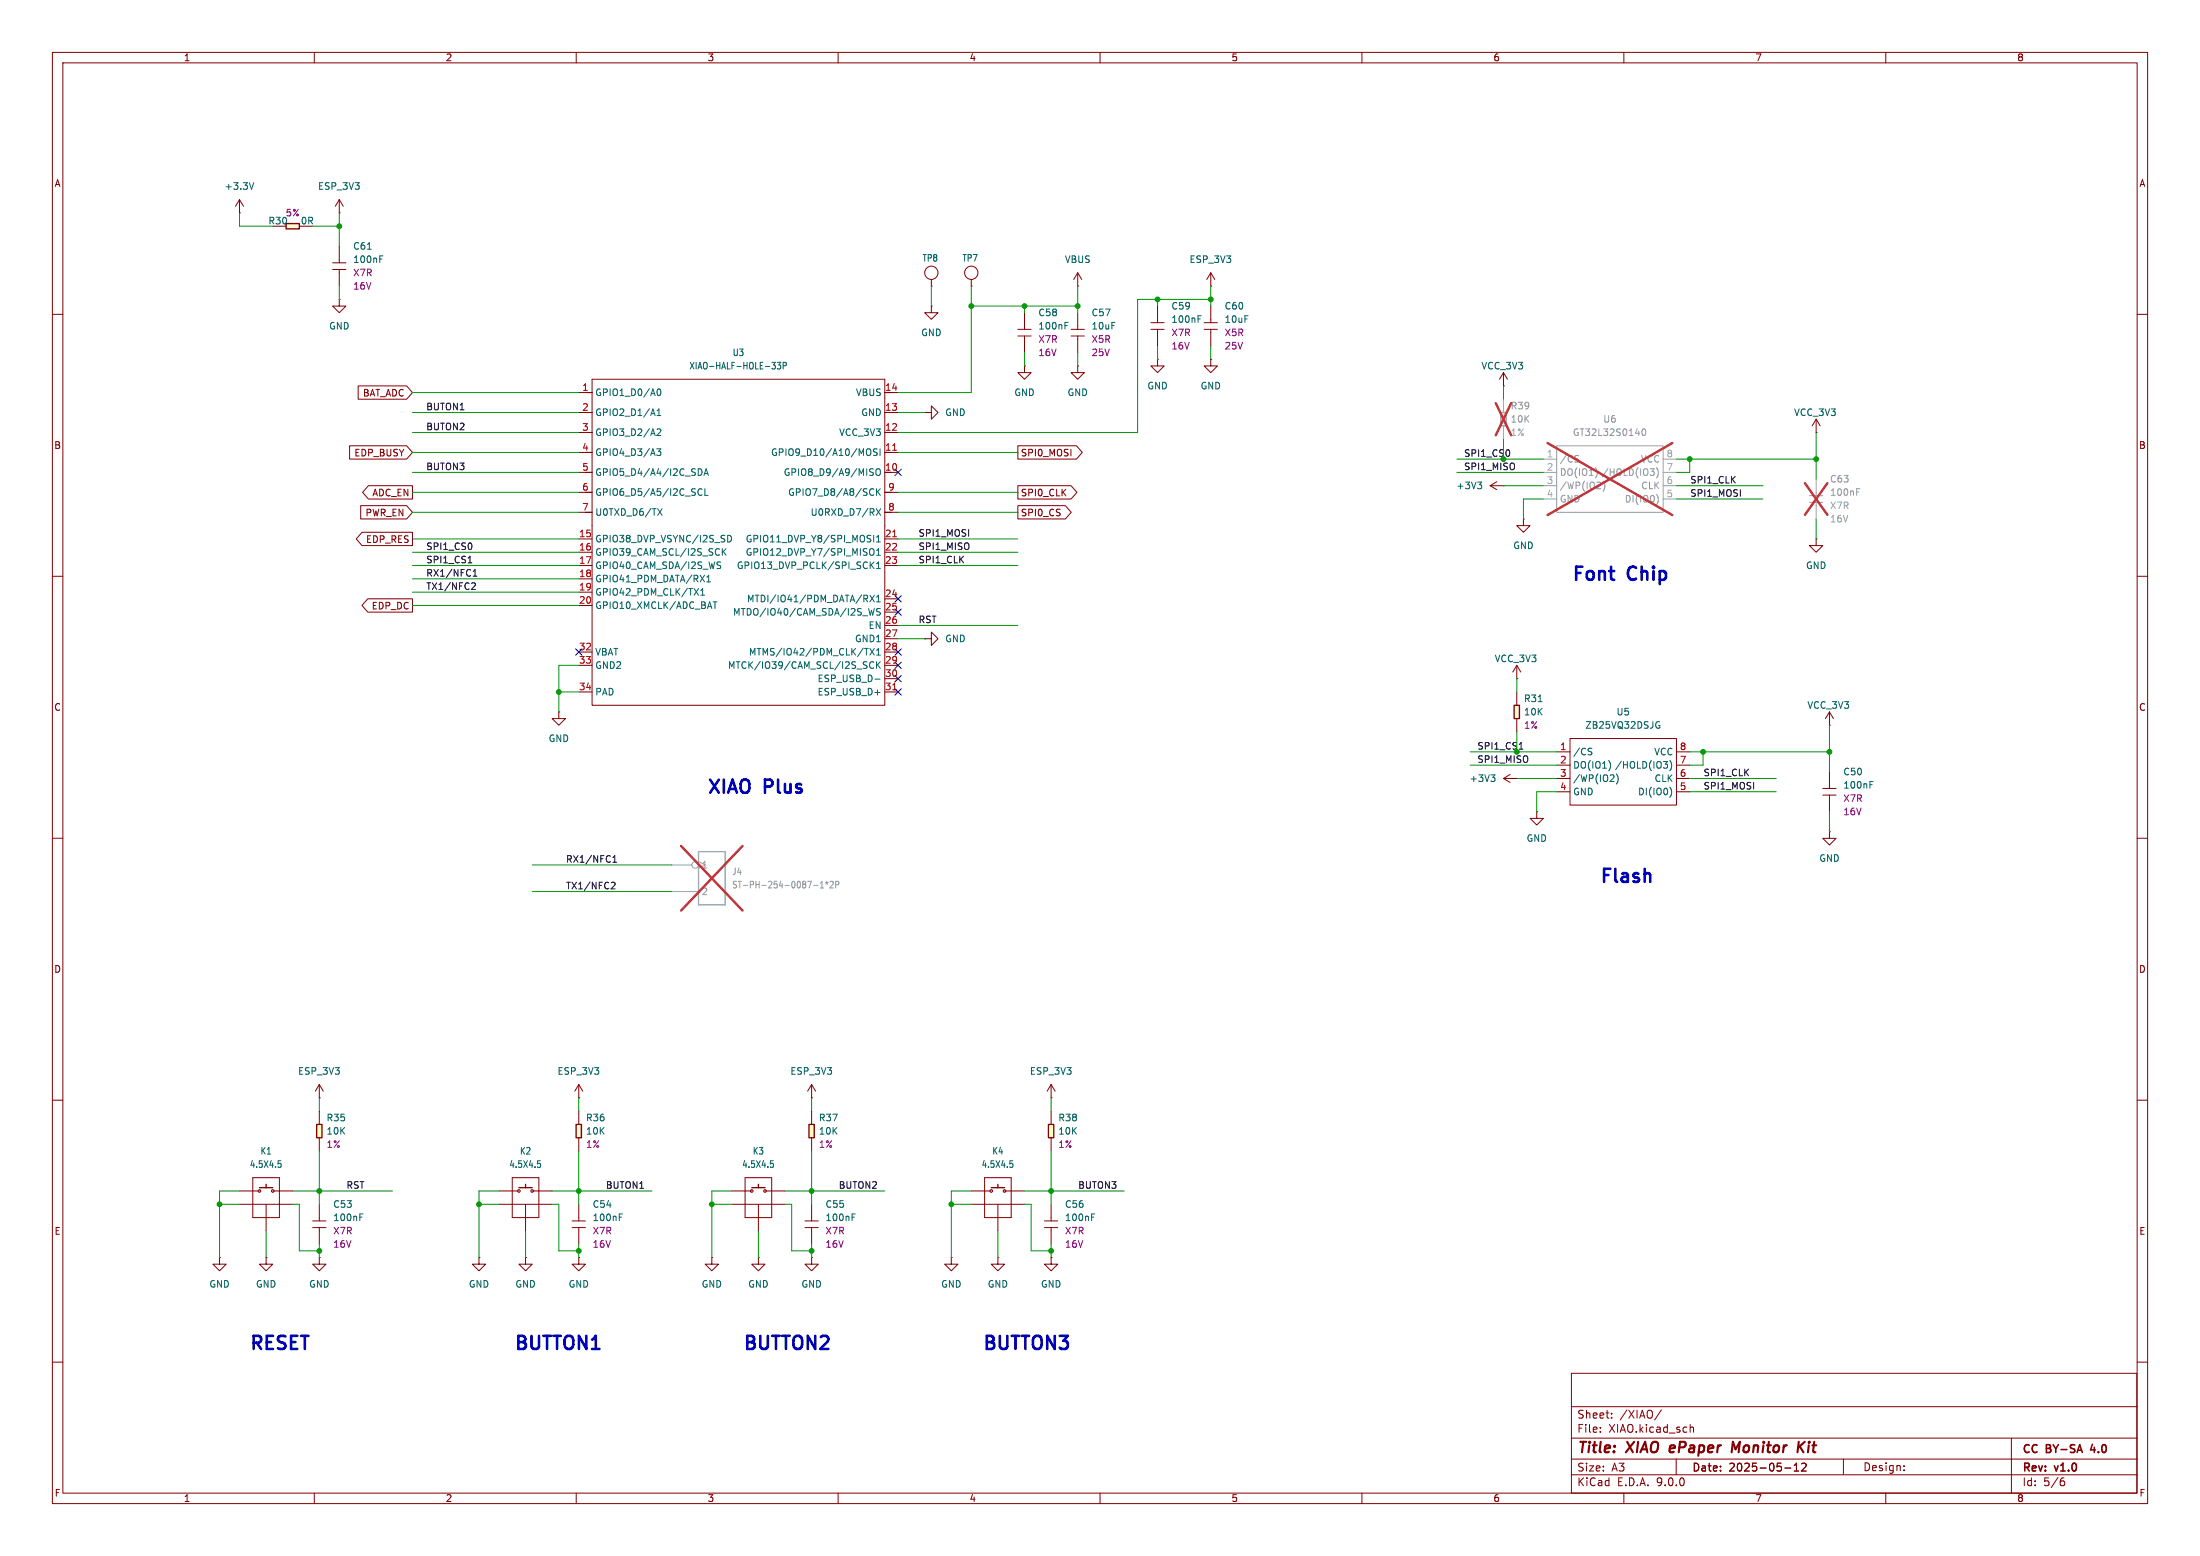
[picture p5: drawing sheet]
<svg xmlns="http://www.w3.org/2000/svg" width="420mm" height="297mm" viewBox="0 0 420 297" stroke-linecap="round" stroke-linejoin="round" font-family="sans-serif">
<g fill="none" stroke="#840000" stroke-width=".19">
<path d="M10 10h400v277h-400zM12 12h396v273h-396zM60 10v2M110 10v2M160 10v2M210 10v2M260 10v2M310 10v2M360 10v2M10 60h2M408 60h2M10 110h2"/>
<path d="M408 110h2M10 160h2M408 160h2M10 210h2M408 210h2M10 260h2M300 262.1h107.9v22.9h-107.9zM300 278.5h108M300 274.5h108M300 268.5h108M305.5 273.2v.2M305.5 272.5v.1"/>
<path d="M307.7 270.5v.2M307.7 269.8v.1M317.2 269.1l-1.3 1.9M320 278.5v3M322.7 271.9v1.5M322.7 272.5l.2-.1 .3 .1 .1 .9M342.5 279.7l.4-.4v1.5M343.9 279.4l.6-.1 .2 .1 .1 .3-.9 1.1h.9M351.9 278.5v2.9M363.5 279.8v.1M384 274.5v4M384 278.5v6.5"/>
<path d="M408 260h2M60 285v2M110 285v2M160 285v2M210 285v2M260 285v2M300 281.5h108M310 285v2M340.7 280.2h1.2M342.5 280.8h.9M360 285v2M363.5 280.6v.1"/>
<path d="M393.6 282.7h.4l.2 .2-.1 .5-.5 .2M394 282.1l-.4 .1"/>
</g>
<path d="M318.9 276l-.2 .9 .3 .3M319.7 276.3l-.9 .2M332.2 275.2l-.9 1.4-.5-1.4-.2 2M343.6 276.1l.7 1.1M344.5 275.2l-1.2 1.1" fill="none" stroke="#840000" stroke-width=".4"/>
<path d="M399.5 275.7l-.4 1.1h.9" fill="none" stroke="#840000" stroke-width=".3"/>
<path d="M54.6 42.7h2.5v1h-2.5z" fill="#ffffc2"/>
<path d="M54.6 42.7h2.5v1h-2.5zM189.2 226.7h2.6M190.5 226.1v.6" fill="none" stroke="#840000" stroke-width=".25"/>
<g fill="none" stroke="#840000" stroke-width=".19">
<path d="M185.4 227.3h3.8M185.4 229.9h10.2M188 224.8h5v7.6h-5zM190.5 229.9v5M191.8 227.3h3.8"/>
<circle cx="189.2" cy="227.3" r=".25"/>
<circle cx="191.8" cy="227.3" r=".25"/>
</g>
<path d="M192.8 221.6h.5M192.9 222h.3l.2 .3-.1 .5h-.4" fill="none" stroke="#006464" stroke-width=".19"/>
<path d="M154.4 214.6h1v2.6h-1z" fill="#ffffc2"/>
<path d="M154.4 214.6h1v2.6h-1z" fill="none" stroke="#840000" stroke-width=".25"/>
<path d="M154.9 209.6h.1M154.9 207v2.6M154.9 212.1v2.5M154.9 217.2v2.5M154.9 207l-.7 1.3M154.9 207l.8 1.3M41.9 240v1.3h1.3l-1.3 1.3-1.3-1.3h1.3M41.9 240h.1M50.8 240v1.3h1.3l-1.3 1.3-1.3-1.3h1.3M50.8 240h.1M61 240v1.3h1.2l-1.2 1.3-1.3-1.3h1.3M61 240h.1" fill="none" stroke="#840000" stroke-width=".19"/>
<path d="M289.1 134.6h1v2.6h-1z" fill="#ffffc2"/>
<path d="M289.1 134.6h1v2.6h-1zM49.5 226.7h2.6M50.8 226.1v.6" fill="none" stroke="#840000" stroke-width=".25"/>
<g fill="none" stroke="#840000" stroke-width=".19">
<path d="M64.8 57.2v1.2h1.2l-1.2 1.3-1.3-1.3h1.3M64.8 57.2h.1M205.7 54.6h.1M205.7 52.1l-.7 1.2M205.7 52.1l.8 1.2M205.7 52.1v2.5M221 58.4v3.2M231.1 54.6h.1M231.1 52.1l-.7 1.2M231.1 52.1l.8 1.2M231.1 52.1v2.5M231.1 58.4v3.2"/>
<path d="M219.7 61.6h2.5M219.7 62.9h2.5M221 68.6v1.3h1.2l-1.2 1.2-1.3-1.2h1.3M221 68.6h.1M221 62.9v3.1M229.9 61.6h2.5M229.9 62.9h2.5M231.1 68.6v1.3h1.3l-1.3 1.2-1.2-1.2h1.2M231.1 68.6h.1M231.1 62.9v3.1M176.5 121.9h1.3v-1.2l1.3 1.2-1.3 1.3v-1.3M176.5 121.9h.1"/>
<path d="M289.6 129.5h.1M289.6 127v2.5M289.6 132.1v2.5M289.6 137.2v2.5M289.6 127l-.8 1.3M289.6 127l.7 1.3M287 148.6l1.3 .8M287 148.6h2.6M288.3 147.8l-1.3 .8M289.6 148.6h.1M61 209.6h.1M61 207v2.6"/>
<path d="M61 207l-.8 1.3M61 207l.7 1.3M45.7 227.3h3.8M45.7 229.9h10.2M48.3 224.8h5v7.6h-5zM50.8 229.9v5M52.1 227.3h3.8M59.7 233h2.5M59.7 234.3h2.5M61 229.9v3.1M61 234.3v3.2M135.9 240v1.3h1.3l-1.3 1.3-1.3-1.3h1.3"/>
<path d="M135.9 240h.1"/>
<circle cx="49.5" cy="227.3" r=".25"/>
<circle cx="52.1" cy="227.3" r=".25"/>
</g>
<path d="M228.7 60.9h.4M228.7 60.3h.6M293.7 133.9h.7M284.6 147.9h.8l-.4 .5M285.2 148.4l.2 .2v.3l-.2 .3M53.1 221.6h.5M53.2 222h.3l.2 .3-.1 .5h-.4M68.7 232.3h.4M68.7 231.7h.6" fill="none" stroke="#006464" stroke-width=".19"/>
<path d="M60.5 214.6h1v2.6h-1z" fill="#ffffc2"/>
<path d="M60.5 214.6h1v2.6h-1z" fill="none" stroke="#840000" stroke-width=".25"/>
<g fill="none" stroke="#840000" stroke-width=".19">
<path d="M195.6 59.7v3.2M176.5 78.7h1.3v-1.2l1.3 1.2-1.3 1.3v-1.3M176.5 78.7h.1M194.3 62.9h2.5M194.3 64.1h2.5M195.6 64.1v3.2M205.7 69.9v1.2h1.3l-1.3 1.3-1.2-1.3h1.2M205.7 69.9h.1M346.7 82.6h.1M346.7 80l-.8 1.3M346.7 80l.8 1.3M346.7 80v2.6"/>
<path d="M346.7 102.9v1.2h1.3l-1.3 1.3-1.3-1.3h1.3M346.7 102.9h.1M61 212.1v2.5M61 217.2v2.5M91.4 240v1.3h1.3l-1.3 1.3-1.2-1.3h1.2M91.4 240h.1M100.3 240v1.3h1.3l-1.3 1.3-1.2-1.3h1.2M100.3 240h.1M110.5 240v1.3h1.3l-1.3 1.3-1.3-1.3h1.3M110.5 240h.1M190.5 240v1.3h1.3l-1.3 1.3-1.3-1.3h1.3M190.5 240h.1"/>
</g>
<path d="M203.3 62.1h.4M203.3 61.5h.6" fill="none" stroke="#006464" stroke-width=".19"/>
<path d="M345.4 94.6h2.6M345.4 95.9h2.6M346.7 91.4v3.2M346.7 95.9v3.2" fill="none" stroke="#a1a1a1" stroke-width=".19"/>
<path d="M354.4 93.9h.5M354.4 93.3h.6" fill="none" stroke="#989898" stroke-width=".19"/>
<path d="M344.6 92.2l4.3 6.1M348.9 92.2l-4.3 6.1" fill="none" stroke="#e12e31" stroke-width=".46"/>
<path d="M286.5 78.7h1v2.6h-1z" fill="#f0f0f0"/>
<path d="M286.5 78.7h1v2.6h-1z" fill="none" stroke="#a1a1a1" stroke-width=".25"/>
<path d="M287 76.2v2.5M287 81.3v2.5" fill="none" stroke="#a1a1a1" stroke-width=".19"/>
<path d="M285.5 76.9l3 6.2M288.5 76.9l-3 6.2" fill="none" stroke="#e12e31" stroke-width=".46"/>
<g fill="none" stroke="#840000" stroke-width=".19">
<path d="M195.6 69.9v1.2h1.2l-1.2 1.3-1.3-1.3h1.3M195.6 69.9h.1M95.2 227.3h3.9M95.2 229.9h10.2M97.8 224.8h5.1v7.6h-5.1zM100.3 229.9v5M101.6 227.3h3.8M109.2 233h2.6M109.2 234.3h2.6M110.5 229.9v3.1M110.5 234.3v3.2M139.7 227.3h3.8"/>
<path d="M139.7 229.9h10.2M142.2 224.8h5.1v7.6h-5.1zM144.8 229.9v5M146 227.3h3.9M153.7 233h2.5M153.7 234.3h2.5M154.9 229.9v3.1M154.9 234.3v3.2M144.8 240v1.3h1.2l-1.2 1.3-1.3-1.3h1.3M144.8 240h.1M154.9 240v1.3h1.3l-1.3 1.3-1.2-1.3h1.2M154.9 240h.1"/>
<circle cx="99.1" cy="227.3" r=".25"/>
<circle cx="101.6" cy="227.3" r=".25"/>
<circle cx="143.5" cy="227.3" r=".25"/>
<circle cx="146" cy="227.3" r=".25"/>
</g>
<path d="M99.1 226.7h2.5M100.3 226.1v.6M143.5 226.7h2.5M144.8 226.1v.6" fill="none" stroke="#840000" stroke-width=".25"/>
<path d="M102.6 221.6h.6M102.7 222h.3l.2 .3-.1 .5h-.4M118.2 232.3h.4M118.2 231.7h.6M147.1 221.6h.5M147.2 222h.3l.2 .3-.1 .5h-.4M162.7 232.3h.4M162.7 231.7h.6" fill="none" stroke="#006464" stroke-width=".19"/>
<path d="M110 214.6h1v2.6h-1z" fill="#ffffc2"/>
<path d="M110 214.6h1v2.6h-1z" fill="none" stroke="#840000" stroke-width=".25"/>
<g fill="none" stroke="#840000" stroke-width=".19">
<path d="M45.7 38.1l-.7 1.3M45.7 38.1l.8 1.3M45.7 38.1v2.5M64.8 38.1v2.5M64.8 38.1l-.8 1.3M64.8 38.1l.7 1.3M45.7 40.6h.1M63.5 50.2h2.5M63.5 51.4h2.5M64.8 40.6h.1M64.8 47v3.2M64.8 51.4v3.2"/>
<path d="M177.8 54.6h.1M177.8 58.4v1.3h1.3l-1.3 1.3-1.3-1.3h1.3M177.8 58.4h.1M177.8 53.3v1.3M185.4 54.6h.1M185.4 53.3v1.3M205.7 59.7v3.2M110.5 74.9h2.5M110.5 78.7h2.5M113 72.4h55.9v62.2h-55.9zM168.9 74.9h2.5M168.9 78.7h2.5"/>
<path d="M204.5 64.1h2.5M204.5 62.9h2.5M205.7 64.1v3.2M287 73.7h.1M287 71.1l-.7 1.3M287 71.1l.8 1.3M287 71.1v2.6M110.5 82.6h2.5M110.5 86.4h2.5M110.5 90.2h2.5M110.5 94h2.5M110.5 97.8h2.5"/>
<path d="M168.9 82.6h2.5M168.9 86.4h2.5M168.9 90.2h2.5M168.9 94h2.5M168.9 97.8h2.5M284.5 92.7l1.2 .8M284.5 92.7h2.5M285.7 91.9l-1.2 .8M287 92.7h.1M290.8 99.1v1.2h1.3l-1.3 1.3-1.2-1.3h1.2M290.8 99.1h.1M110.5 102.9h2.5"/>
<path d="M110.5 105.4h2.5M110.5 108h2.5M110.5 110.5h2.5M110.5 113h2.5M110.5 115.6h2.5M168.9 102.9h2.5M168.9 105.4h2.5M168.9 108h2.5M168.9 114.3h2.5M168.9 116.8h2.5M168.9 119.4h2.5M106.7 135.9v1.3h1.2l-1.2 1.2-1.3-1.2h1.3"/>
<path d="M106.7 135.9h.1M110.5 124.5h2.5M110.5 127h2.5M110.5 132.1h2.5M168.9 124.5h2.5M168.9 127h2.5M168.9 132.1h2.5M168.9 121.9h2.5M168.9 129.5h2.5M110.5 209.6h.1M110.5 207v2.6M110.5 212.1v2.5"/>
<path d="M110.5 217.2v2.5M110.5 207l-.8 1.3M110.5 207l.8 1.3M181.6 240v1.3h1.3l-1.3 1.3-1.3-1.3h1.3M181.6 240h.1"/>
<circle cx="177.8" cy="52.1" r="1.27"/>
<circle cx="185.4" cy="52.1" r="1.27"/>
</g>
<g fill="none" stroke="#006464" stroke-width=".19">
<path d="M48.4 34.9l-.4 1.2M70.1 47.6h.8M72.5 49.4h.4M72.5 48.8h.6M125.4 79.3h.8M125.4 78.4l.4-.4v1.3M125.6 74.3l.1-.1a.68 .68 0 0 1 .5 .7 .68 .68 0 0 1-.5 .6 .84 .84 0 0 1-.1-1.2zM147.3 69.2h.7l-.3 .4 .3 .2v.4l-.2 .2h-.3M148.4 69.2h.6l-.3 .4 .3 .2v.5l-.2 .1-.4-.1M149.5 69.8h.5l.1-.2-.1-.4h-.5v1.2M125.4 85.7h.8l-.5 .5 .4 .1v.5l-.2 .1-.5-.1M125.4 82l.5-.1 .3 .3-.8 .9h.8"/>
<path d="M125.6 97.1l.8 1.3M126.4 97.1l-.8 1.3M133.3 89.5a.64 .64 0 0 1 .7 .6 .64 .64 0 0 1-.7 .6M134 93.4a.6 .6 0 0 0-.8 .4 .6 .6 0 0 0 .6 .8l.2-.2M134.4 90.7l.4-1.2 .4 1.2M134.5 90.4h.6M134.6 93.3v1.3h.6M165.7 85.7a.43 .43 0 0 1 .5 .4v.4a.43 .43 0 0 1-.5 .4M166.2 89.5h.5M166.2 90.1l.4 .1 .1 .3-.2 .2h-.3M166.2 93.4h.6M166.8 94.4l-.6 .1"/>
<path d="M167.3 97.1l.8 1.3M167.3 93.3v1.3M167.4 89.5h.1a.43 .43 0 0 1 .6 .4v.4a.42 .42 0 0 1-.5 .5 .42 .42 0 0 1-.4-.5zM167.5 85.7h-.5l-.2 .1v.4l.5 .2 .2 .3-.3 .2h-.5M167.5 93.8l.6 .8M168 85.7v1.2M168.1 93.3l-.8 .7M168.1 97.1l-.8 1.3M282.1 92h.8l-.5 .5M282.6 92.5l.3 .2v.3l-.3 .3M132.5 112.3l.9 1.3M133.4 112.3l-.9 1.3"/>
<path d="M133.8 113.6h.7M133.8 112.7l.3-.4v1.3M134.9 111.1h.8M134.9 110.2l.4-.4v1.3M136.1 114.9h.8M136.5 114.9v1.2M136.9 107.7l.6 .3 .1 .3-.3 .2h-.4M137.6 107.3h-.5l-.2 .1M137.9 104.7v1.3M138.1 105.3l.5 .7M138.6 104.7l-.7 .7M138.9 102.2a.64 .64 0 0 1 .7 .6 .64 .64 0 0 1-.7 .6z"/>
<path d="M165.2 114.3l.4 .6M165.4 113.6l.2 .3v.3l-.2 .1M165.8 116.1l.3 1.3 .3-.9 .2 .9 .3-1.3M166.1 113.6l.8 1.3M166.3 104.7a.43 .43 0 0 1 .6 .4v.5a.43 .43 0 0 1-.6 .4M166.3 107.8l.6 .7M166.8 102.2v1.2M166.9 107.3l-.8 .7M166.9 113.6l-.8 1.3M167.3 103.4h.8M167.3 108.5h.8M167.3 114.9h.8"/>
<path d="M167.3 102.5l.4-.3v1.2M167.3 105.1l.4-.4v1.3M167.3 107.6l.4-.3v1.2M167.3 114l.4-.4v1.3M167.3 106h.8M168.1 116.2l-.5-.1-.2 .2v.3l.5 .3 .2 .3-.3 .2h-.5M165 123.8h.8M165.3 126.3l.2 .1M165.4 127l.1 .2-.1 .3M165.4 123.8v1.2M166.1 123.8l.8 1.2M166.8 126.4a.6 .6 0 0 0-.8 .5 .6 .6 0 0 0 .5 .7l.3-.1"/>
<path d="M166.9 123.8l-.8 1.2M167 129.6h1M167 132.2h1M167.3 126.3v1.3M167.3 124.1l.4-.3v1.2M167.3 125h.8M167.5 126.9l.6 .7M168.1 126.3l-.8 .7"/>
</g>
<path d="M170.4 85.9h.7M170.4 102.5h.7M170.4 131.7h.7" fill="none" stroke="#a90000" stroke-width=".19"/>
<g fill="none" stroke="#a1a1a1" stroke-width=".19">
<path d="M294.6 87.6h2.6M294.6 90.2h2.6M294.6 92.7h2.6M294.6 95.3h2.6M297.2 85.1h20.3v12.7h-20.3zM317.5 87.6h2.5M317.5 90.2h2.5M317.5 92.7h2.5M317.5 95.3h2.5M128.3 165.1h3.8M128.3 170.2h5M133.3 164.5l1.3 .6-1.3 .6"/>
<circle cx="132.7" cy="165.1" r=".63"/>
</g>
<g fill="none" stroke="#989898" stroke-width=".19">
<path d="M300.9 86.9l.5 .1M301.1 87.6l.3 .2-.3 .4M304.8 93.3h.8M304.9 89.8v.9M305.5 92.1v.5M306.1 91.9a1.47 1.47 0 0 1-.1 1.9M313.6 82l.2-.1a.68 .68 0 0 1 .4 .6 .68 .68 0 0 1-.4 .6l-.4-.5zM315 89.5h.8l-.4 .5M315.6 90l.2 .2v.3l-.2 .2M316.2 89.3a1.46 1.46 0 0 1 0 1.9M316.3 94.4a1.49 1.49 0 0 1 0 1.9M155.3 169h.8"/>
<path d="M156.6 169.5h.6M156.6 168.6l.3-.4v1.3M157.6 168.4l.2 .1M157.8 168.2v.3M157.8 168.5l-.1 .3M157.8 168.5l.2 .3M158.1 168.4l-.3 .1M158.5 168.3l.4-.1 .2 .4-.7 .9h.7M159.5 168.9l.5-.1 .2-.2-.2-.3-.5-.1v1.3"/>
</g>
<path d="M295.4 84.6l23.9 13.7M319.3 84.6l-23.9 13.7M130 161.5l11.8 12.3M141.8 161.5l-11.8 12.3" fill="none" stroke="#e12e31" stroke-width=".46"/>
<path d="M133.3 162.6h5.1v10.1h-5.1z" fill="none" stroke="#a1a1a1" stroke-width=".25"/>
<path d="M200.2 214.6h1v2.6h-1z" fill="#ffffc2"/>
<path d="M200.2 214.6h1v2.6h-1z" fill="none" stroke="#840000" stroke-width=".25"/>
<g fill="none" stroke="#840000" stroke-width=".19">
<path d="M68.4 73.7h9.2l1.1 1.2-1.1 1.3h-9.2zM66.7 85.1h10.9l1.1 1.3-1.1 1.2h-10.9zM68.9 96.5h8.7l1.1 1.3-1.1 1.3h-8.7zM70.3 92.7h8.4v2.6h-8.4l-1.1-1.3zM194.3 92.7h10.2l1.1 1.3-1.1 1.3h-10.2zM194.3 85.1h11.2l1.1 1.3-1.1 1.2h-11.2zM194.3 96.5h9.1l1.1 1.3-1.1 1.3h-9.1zM69.1 101.6h9.6v2.5h-9.6l-1.1-1.2zM70.2 114.3h8.5v2.5h-8.5l-1.1-1.2zM349.2 138.4h.1M349.2 135.9v2.5M349.2 135.9l-.7 1.3"/>
<path d="M349.2 135.9l.8 1.3M293.4 154.9v1.3h1.2l-1.2 1.3-1.3-1.3h1.3M293.4 154.9h.1M297.2 143.5h2.5M297.2 146.1h2.5M297.2 148.6h2.5M297.2 151.1h2.5M299.7 141h20.3v12.7h-20.3zM320 143.5h2.6M320 146.1h2.6M320 148.6h2.6M320 151.1h2.6"/>
<path d="M348 150.5h2.5M348 151.8h2.5M349.2 158.8v1.2h1.3l-1.3 1.3-1.2-1.3h1.2M349.2 158.8h.1M349.2 147.3v3.2M349.2 151.8v3.1M200.7 209.6h.1M200.7 207v2.6M200.7 212.1v2.5M200.7 217.2v2.5M200.7 207l-.8 1.3M200.7 207l.7 1.3"/>
<path d="M199.4 233h2.5M199.4 234.3h2.5M200.7 229.9v3.1M200.7 234.3v3.2M200.7 240v1.3h1.2l-1.2 1.3-1.3-1.3h1.3M200.7 240h.1"/>
</g>
<g fill="none" stroke="#006464" stroke-width=".19">
<path d="M316.5 137.7l.3 .1M316.6 138.5h.3v.4l-.4 .1M303.4 142.8l.5 .1M303.7 143.5l.2 .2-.2 .4M307.3 149.2h.8M307.4 145.7v.9M308.1 148v.4M308.6 147.8a1.47 1.47 0 0 1 0 1.9M317.6 145.4h.7l-.4 .4M318.1 145.8l.2 .3v.3l-.2 .2M318.8 145.2a1.46 1.46 0 0 1 0 1.9M318.8 150.3a1.49 1.49 0 0 1 0 1.8"/>
<path d="M357 149.2h.6M357 149.8h.4M208.4 232.3h.4M208.4 231.7h.6"/>
</g>
<path d="M89.4 107.4h.7M90.1 111.3l.4-.1 .3 .4-.8 .9h.8M90.3 110h.8M90.3 109.1l.4-.4v1.3M290 143h.7M116.8 168.5l.4-.1 .2 .4-.8 .9h.8M117 164.6h.7M117 163.7l.4-.4v1.3" fill="none" stroke="#0f0f0f" stroke-width=".19"/>
<g fill="none" stroke="#009600" stroke-width=".19">
<path d="M45.7 40.6v2.6h6.4M59.7 43.2h5.1M64.8 40.6v6.4M64.8 54.6v2.6M177.8 54.6v3.8M185.4 54.6v20.3h-14M185.4 58.4h20.3M195.6 58.4v1.3M205.7 54.6v5.1M221 57.2v1.2M231.1 57.2h-13.9v25.4h-45.8M231.1 54.6v3.8"/>
<path d="M78.7 74.9h31.8M78.7 78.7h31.8M171.4 78.7h5.1M195.6 67.3v2.6M205.7 67.3v2.6M221 66v2.6M231.1 66v2.6M287 73.7v2.5M78.7 97.8h31.8M78.7 94h31.8M78.7 82.6h31.8M78.7 90.2h31.8"/>
<path d="M78.7 86.4h31.8M171.4 97.8h22.9M171.4 94h22.9M171.4 86.4h22.9M278.1 90.2h16.5M278.1 87.6h16.5M287 92.7h7.6M287 83.8v3.8M294.6 95.3h-3.8v3.8M320 87.6h26.7M320 92.7h16.5M320 95.3h16.5"/>
<path d="M322.6 87.6v2.6h-2.6M346.7 82.6v8.8M346.7 99.1v3.8M78.7 110.5h31.8M78.7 102.9h31.8M78.7 105.4h31.8M78.7 108h31.8M78.7 115.6h31.8M78.7 113h31.8M171.4 102.9h22.9M171.4 105.4h22.9M171.4 119.4h22.9"/>
<path d="M171.4 108h22.9M106.7 132.1h3.8M110.5 127h-3.8v8.9M171.4 121.9h5.1M289.6 129.5v2.6M289.6 139.7v3.8M349.2 138.4v8.9M280.7 143.5h16.5M280.7 146.1h16.5M289.6 148.6h7.6M297.2 151.1h-3.8v3.8M322.6 143.5h26.6"/>
<path d="M322.6 148.6h16.5M322.6 151.1h16.5M325.1 143.5v2.6h-2.5M349.2 154.9v3.9M101.6 170.2h26.7M101.6 165.1h26.7M61 209.6v2.5M61 219.7v10.2M110.5 209.6v2.5M110.5 219.7v10.2M154.9 209.6v2.5M154.9 219.7v10.2"/>
<path d="M200.7 209.6v2.5M200.7 219.7v10.2M41.9 229.9h3.8M45.7 227.3h-3.8v12.7M50.8 234.9v5.1M55.9 229.9h1.2v8.9h3.9M55.9 227.3h19M61 237.5v2.5M91.4 229.9h3.8M95.2 227.3h-3.8v12.7M100.3 234.9v5.1M105.4 229.9h1.3v8.9h3.8"/>
<path d="M105.4 227.3h19.1M110.5 237.5v2.5M135.9 229.9h3.8M139.7 227.3h-3.8v12.7M144.8 234.9v5.1M149.9 229.9h1.2v8.9h3.8M149.9 227.3h19M154.9 237.5v2.5M181.6 229.9h3.8M185.4 227.3h-3.8v12.7M190.5 234.9v5.1M195.6 229.9h1.2v8.9h3.9"/>
<path d="M195.6 227.3h19M200.7 237.5v2.5"/>
</g>
<g fill="none" stroke="#000084" stroke-width=".19">
<path d="M170.8 89.6l1.3 1.2M172.1 89.6l-1.3 1.2M170.8 113.7l1.3 1.2M170.8 116.2l1.3 1.2M172.1 113.7l-1.3 1.2M172.1 116.2l-1.3 1.2M109.9 123.9l1.2 1.2M111.1 123.9l-1.2 1.2M170.8 128.9l1.3 1.2M170.8 123.9l1.3 1.2M170.8 126.4l1.3 1.2M170.8 131.5l1.3 1.2"/>
<path d="M172.1 128.9l-1.3 1.2M172.1 123.9l-1.3 1.2M172.1 126.4l-1.3 1.2M172.1 131.5l-1.3 1.2"/>
</g>
<g fill="#009600" stroke="#009600" stroke-width=".19">
<circle cx="61" cy="238.8" r=".46"/>
<circle cx="61" cy="227.3" r=".46"/>
<circle cx="41.9" cy="229.9" r=".46"/>
<circle cx="110.5" cy="238.8" r=".46"/>
<circle cx="91.4" cy="229.9" r=".46"/>
<circle cx="106.7" cy="132.1" r=".46"/>
<circle cx="110.5" cy="227.3" r=".46"/>
<circle cx="185.4" cy="58.4" r=".46"/>
<circle cx="64.8" cy="43.2" r=".46"/>
<circle cx="154.9" cy="238.8" r=".46"/>
<circle cx="135.9" cy="229.9" r=".46"/>
<circle cx="154.9" cy="227.3" r=".46"/>
<circle cx="200.7" cy="238.8" r=".46"/>
<circle cx="181.6" cy="229.9" r=".46"/>
<circle cx="200.7" cy="227.3" r=".46"/>
<circle cx="325.1" cy="143.5" r=".46"/>
<circle cx="349.2" cy="143.5" r=".46"/>
<circle cx="195.6" cy="58.4" r=".46"/>
<circle cx="221" cy="57.2" r=".46"/>
<circle cx="231.1" cy="57.2" r=".46"/>
<circle cx="205.7" cy="58.4" r=".46"/>
<circle cx="346.7" cy="87.6" r=".46"/>
<circle cx="322.6" cy="87.6" r=".46"/>
</g>
<g font-size="3.5" fill="#0000c2">
<text x="300" y="111">Font</text>
<text x="311" y="111">Chip</text>
<text x="134.9" y="151.6">XIAO</text>
<text x="146.1" y="151.6">Plus</text>
<text x="305.3" y="168.7">Flash</text>
<text x="47.5" y="257.8">RESET</text>
<text x="98" y="257.8">BUTTON1</text>
<text x="141.7" y="257.8">BUTTON2</text>
<text x="187.5" y="257.8">BUTTON3</text>
</g>
<g font-size="2.8" fill="#840000">
<text x="301" y="277.9">Title:</text>
<text x="310.6" y="277.9">XIAO</text>
<text x="319.6" y="277.9">ePaper</text>
<text x="332.2" y="277.9">Monitor</text>
<text x="345.6" y="277.9">Kit</text>
</g>
<g font-size="2.1" fill="#840000">
<text x="301" y="273.7">File:</text>
<text x="301" y="271">Sheet:</text>
<text x="307.1" y="273.7">XIAO.kicad_sch</text>
<text x="309.2" y="271">/XIAO/</text>
<text x="301" y="281.1">Size:</text>
<text x="307.6" y="281.1">A3</text>
<text x="323" y="281.1">Date:</text>
<text x="330" y="281.1">2025-05-12</text>
<text x="355.6" y="281">Design:</text>
<text x="386" y="277.8">CC</text>
<text x="386" y="281.3">Rev:</text>
<text x="390.7" y="277.8">BY-SA</text>
<text x="392.4" y="281.3">v1.0</text>
<text x="399.8" y="277.8">4.0</text>
<text x="301" y="283.9">KiCad</text>
<text x="308.7" y="283.9">E.D.A.</text>
<text x="316.3" y="283.9">9.0.0</text>
<text x="386" y="283.9">Id:</text>
<text x="390.1" y="283.9">5/6</text>
</g>
<g font-size="1.8" fill="#840000">
<text x="35" y="11.9">1</text>
<text x="85" y="11.9">2</text>
<text x="135" y="11.9">3</text>
<text x="185" y="11.9">4</text>
<text x="235" y="11.9">5</text>
<text x="285" y="11.9">6</text>
<text x="335" y="11.9">7</text>
<text x="385" y="11.9">8</text>
<text x="10.3" y="35.9">A</text>
<text x="408.3" y="35.9">A</text>
<text x="69.2" y="75.9">BAT_ADC</text>
<text x="10.3" y="85.9">B</text>
<text x="67.6" y="87.3">EDP_BUSY</text>
<text x="194.8" y="87.3">SPI0_MOSI</text>
<text x="408.2" y="85.9">B</text>
<text x="71" y="94.9">ADC_EN</text>
<text x="194.8" y="94.9">SPI0_CLK</text>
<text x="69.7" y="98.7">PWR_EN</text>
<text x="194.8" y="98.7">SPI0_CS</text>
<text x="69.8" y="103.8">EDP_RES</text>
<text x="70.9" y="116.5">EDP_DC</text>
<text x="10.3" y="135.9">C</text>
<text x="408.2" y="135.9">C</text>
<text x="10.3" y="185.9">D</text>
<text x="408.2" y="185.9">D</text>
<text x="10.3" y="235.9">E</text>
<text x="408.3" y="235.9">E</text>
<text x="10.3" y="285.9">F</text>
<text x="35" y="286.9">1</text>
<text x="85" y="286.9">2</text>
<text x="135" y="286.9">3</text>
<text x="185" y="286.9">4</text>
<text x="235" y="286.9">5</text>
<text x="285" y="286.9">6</text>
<text x="335" y="286.9">7</text>
<text x="385" y="286.9">8</text>
<text x="408.3" y="285.9">F</text>
</g>
<g font-size="1.8" fill="#006464">
<text x="42.8" y="36.4">+3.3V</text>
<text x="60.6" y="36.4">ESP_3V3</text>
<text x="51.1" y="43">R30</text>
<text x="67.3" y="47.9">C61</text>
<text x="67.3" y="50.4">100nF</text>
<text x="176" y="50.1">TP8</text>
<text x="183.6" y="50.1">TP7</text>
<text x="203.2" y="50.4">VBUS</text>
<text x="227" y="50.4">ESP_3V3</text>
<text x="223.5" y="59.3">C59</text>
<text x="233.7" y="59.3">C60</text>
<text x="62.7" y="63.1">GND</text>
<text x="175.8" y="64.4">GND</text>
<text x="198.1" y="63.1">100nF</text>
<text x="198.1" y="60.6">C58</text>
<text x="208.3" y="60.6">C57</text>
<text x="208.3" y="63.1">10uF</text>
<text x="223.5" y="61.8">100nF</text>
<text x="233.7" y="61.8">10uF</text>
<text x="131.5" y="70.7">XIAO-HALF-HOLE-33P</text>
<text x="139.8" y="68.2">U3</text>
<text x="282.7" y="70.7">VCC_3V3</text>
<text x="113.5" y="75.8">GPIO1_D0/A0</text>
<text x="163.3" y="75.8">VBUS</text>
<text x="193.5" y="75.8">GND</text>
<text x="203.7" y="75.8">GND</text>
<text x="218.9" y="74.5">GND</text>
<text x="229.1" y="74.5">GND</text>
<text x="113.5" y="79.6">GPIO2_D1/A1</text>
<text x="113.5" y="83.4">GPIO3_D2/A2</text>
<text x="160.1" y="83.4">VCC_3V3</text>
<text x="164.3" y="79.6">GND</text>
<text x="180.3" y="79.6">GND</text>
<text x="342.4" y="79.6">VCC_3V3</text>
<text x="113.5" y="87.2">GPIO4_D3/A3</text>
<text x="147.1" y="87.2">GPIO9_D10/A10/MOSI</text>
<text x="113.5" y="91">GPIO5_D4/A4/I2C_SDA</text>
<text x="113.5" y="94.8">GPIO6_D5/A5/I2C_SCL</text>
<text x="149.5" y="91">GPIO8_D9/A9/MISO</text>
<text x="150.4" y="94.8">GPIO7_D8/A8/SCK</text>
<text x="277.9" y="93.6">+3V3</text>
<text x="113.5" y="98.7">U0TXD_D6/TX</text>
<text x="154.7" y="98.7">U0RXD_D7/RX</text>
<text x="113.5" y="103.7">GPIO38_DVP_VSYNC/I2S_SD</text>
<text x="113.5" y="106.3">GPIO39_CAM_SCL/I2S_SCK</text>
<text x="142.3" y="103.7">GPIO11_DVP_Y8/SPI_MOSI1</text>
<text x="142.3" y="106.3">GPIO12_DVP_Y7/SPI_MISO1</text>
<text x="288.8" y="105">GND</text>
<text x="113.5" y="108.8">GPIO40_CAM_SDA/I2S_WS</text>
<text x="113.5" y="111.4">GPIO41_PDM_DATA/RX1</text>
<text x="113.5" y="113.9">GPIO42_PDM_CLK/TX1</text>
<text x="140.6" y="108.8">GPIO13_DVP_PCLK/SPI_SCK1</text>
<text x="344.7" y="108.8">GND</text>
<text x="113.5" y="116.4">GPIO10_XMCLK/ADC_BAT</text>
<text x="139.8" y="117.7">MTDO/IO40/CAM_SDA/I2S_WS</text>
<text x="142.5" y="115.2">MTDI/IO41/PDM_DATA/RX1</text>
<text x="113.5" y="125.3">VBAT</text>
<text x="142.9" y="125.3">MTMS/IO42/PDM_CLK/TX1</text>
<text x="163.1" y="122.8">GND1</text>
<text x="165.7" y="120.2">EN</text>
<text x="180.3" y="122.8">GND</text>
<text x="113.5" y="127.9">GND2</text>
<text x="138.9" y="127.9">MTCK/IO39/CAM_SCL/I2S_SCK</text>
<text x="156" y="130.4">ESP_USB_D-</text>
<text x="285.3" y="126.6">VCC_3V3</text>
<text x="113.5" y="132.9">PAD</text>
<text x="156" y="132.9">ESP_USB_D+</text>
<text x="290.8" y="134.2">R31</text>
<text x="290.8" y="136.8">10K</text>
<text x="308.5" y="136.8">U5</text>
<text x="344.9" y="135.5">VCC_3V3</text>
<text x="104.6" y="141.8">GND</text>
<text x="302.6" y="139.3">ZB25VQ32DSJG</text>
<text x="280.5" y="149.5">+3V3</text>
<text x="300.2" y="144.4">/CS</text>
<text x="300.2" y="146.9">DO(IO1)</text>
<text x="300.2" y="149.5">/WP(IO2)</text>
<text x="308.2" y="146.9">/HOLD(IO3)</text>
<text x="315.7" y="144.4">VCC</text>
<text x="315.8" y="149.5">CLK</text>
<text x="351.8" y="148.2">C50</text>
<text x="300.2" y="152">GND</text>
<text x="312.6" y="152">DI(IO0)</text>
<text x="351.8" y="150.7">100nF</text>
<text x="291.3" y="160.9">GND</text>
<text x="347.2" y="164.7">GND</text>
<text x="56.8" y="205.3">ESP_3V3</text>
<text x="106.3" y="205.3">ESP_3V3</text>
<text x="150.8" y="205.3">ESP_3V3</text>
<text x="196.5" y="205.3">ESP_3V3</text>
<text x="62.2" y="214.2">R35</text>
<text x="111.8" y="214.2">R36</text>
<text x="156.2" y="214.2">R37</text>
<text x="201.9" y="214.2">R38</text>
<text x="49.6" y="220.6">K1</text>
<text x="62.2" y="216.8">10K</text>
<text x="99.2" y="220.6">K2</text>
<text x="111.8" y="216.8">10K</text>
<text x="143.6" y="220.6">K3</text>
<text x="156.2" y="216.8">10K</text>
<text x="189.3" y="220.6">K4</text>
<text x="201.9" y="216.8">10K</text>
<text x="47.6" y="223.1">4.5X4.5</text>
<text x="97.1" y="223.1">4.5X4.5</text>
<text x="141.6" y="223.1">4.5X4.5</text>
<text x="187.3" y="223.1">4.5X4.5</text>
<text x="63.5" y="233.3">100nF</text>
<text x="63.5" y="230.7">C53</text>
<text x="113" y="233.3">100nF</text>
<text x="113" y="230.7">C54</text>
<text x="157.5" y="233.3">100nF</text>
<text x="157.5" y="230.7">C55</text>
<text x="203.2" y="233.3">100nF</text>
<text x="203.2" y="230.7">C56</text>
<text x="39.9" y="246">GND</text>
<text x="48.8" y="246">GND</text>
<text x="58.9" y="246">GND</text>
<text x="89.4" y="246">GND</text>
<text x="98.3" y="246">GND</text>
<text x="108.5" y="246">GND</text>
<text x="133.9" y="246">GND</text>
<text x="142.7" y="246">GND</text>
<text x="152.9" y="246">GND</text>
<text x="179.6" y="246">GND</text>
<text x="188.5" y="246">GND</text>
<text x="198.6" y="246">GND</text>
</g>
<g font-size="1.8" fill="#840084">
<text x="54.4" y="41.5">5%</text>
<text x="57.3" y="43">0R</text>
<text x="67.3" y="52.9">X7R</text>
<text x="67.3" y="55.5">16V</text>
<text x="198.1" y="65.6">X7R</text>
<text x="208.3" y="65.6">X5R</text>
<text x="223.5" y="64.4">X7R</text>
<text x="233.7" y="64.4">X5R</text>
<text x="198.1" y="68.2">16V</text>
<text x="208.3" y="68.2">25V</text>
<text x="223.5" y="66.9">16V</text>
<text x="233.7" y="66.9">25V</text>
<text x="290.8" y="139.3">1%</text>
<text x="351.8" y="153.3">X7R</text>
<text x="351.8" y="155.8">16V</text>
<text x="62.2" y="219.3">1%</text>
<text x="111.8" y="219.3">1%</text>
<text x="156.2" y="219.3">1%</text>
<text x="201.9" y="219.3">1%</text>
<text x="63.5" y="235.8">X7R</text>
<text x="63.5" y="238.4">16V</text>
<text x="113" y="235.8">X7R</text>
<text x="113" y="238.4">16V</text>
<text x="157.5" y="235.8">X7R</text>
<text x="157.5" y="238.4">16V</text>
<text x="203.2" y="235.8">X7R</text>
<text x="203.2" y="238.4">16V</text>
</g>
<g font-size="1.8" fill="#a90000">
<text x="111.1" y="74.7">1</text>
<text x="168.9" y="74.7">14</text>
<text x="111.1" y="78.5">2</text>
<text x="111.1" y="82.3">3</text>
<text x="168.9" y="78.5">13</text>
<text x="168.9" y="82.3">12</text>
<text x="111.1" y="86.1">4</text>
<text x="111.1" y="89.9">5</text>
<text x="168.9" y="86.1">11</text>
<text x="168.9" y="89.9">10</text>
<text x="111.1" y="93.7">6</text>
<text x="169.5" y="93.7">9</text>
<text x="111.1" y="97.5">7</text>
<text x="169.5" y="97.5">8</text>
<text x="110.4" y="102.6">15</text>
<text x="110.4" y="105.2">16</text>
<text x="110.4" y="107.7">17</text>
<text x="168.9" y="102.6">21</text>
<text x="168.9" y="105.2">22</text>
<text x="168.9" y="107.7">23</text>
<text x="110.4" y="110.2">18</text>
<text x="110.4" y="112.8">19</text>
<text x="110.4" y="115.3">20</text>
<text x="168.9" y="114">24</text>
<text x="168.9" y="116.6">25</text>
<text x="168.9" y="119.1">26</text>
<text x="110.4" y="124.2">32</text>
<text x="168.9" y="121.7">27</text>
<text x="168.9" y="124.2">28</text>
<text x="110.4" y="126.7">33</text>
<text x="110.4" y="131.8">34</text>
<text x="168.9" y="126.7">29</text>
<text x="168.9" y="129.3">30</text>
<text x="168.9" y="131.8">31</text>
<text x="297.7" y="143.3">1</text>
<text x="320.6" y="143.3">8</text>
<text x="297.7" y="145.8">2</text>
<text x="297.7" y="148.3">3</text>
<text x="320.6" y="145.8">7</text>
<text x="320.6" y="148.3">6</text>
<text x="297.7" y="150.9">4</text>
<text x="320.6" y="150.9">5</text>
</g>
<g font-size="1.8" fill="#0f0f0f">
<text x="81.3" y="82.2">BUTON2</text>
<text x="81.3" y="78.4">BUTON1</text>
<text x="81.3" y="89.8">BUTON3</text>
<text x="279.4" y="89.8">SPI1_MISO</text>
<text x="322.6" y="92.4">SPI1_CLK</text>
<text x="322.6" y="94.9">SPI1_MOSI</text>
<text x="81.3" y="107.6">SPI1_CS1</text>
<text x="81.3" y="105.1">SPI1_CS0</text>
<text x="175.3" y="102.5">SPI1_MOSI</text>
<text x="175.3" y="107.6">SPI1_CLK</text>
<text x="175.3" y="105.1">SPI1_MISO</text>
<text x="81.3" y="112.7">TX1/NFC2</text>
<text x="81.3" y="110.1">RX1/NFC1</text>
<text x="175.3" y="119">RST</text>
<text x="281.9" y="145.7">SPI1_MISO</text>
<text x="325.1" y="148.2">SPI1_CLK</text>
<text x="325.1" y="150.8">SPI1_MOSI</text>
<text x="107.9" y="164.8">RX1/NFC1</text>
<text x="107.9" y="169.8">TX1/NFC2</text>
<text x="66" y="227">RST</text>
<text x="115.6" y="227">BUTON1</text>
<text x="160" y="227">BUTON2</text>
<text x="205.7" y="227">BUTON3</text>
</g>
<g font-size="1.8" fill="#a1a1a1">
<text x="288.3" y="83.4">1%</text>
<text x="349.3" y="97.4">X7R</text>
<text x="349.3" y="99.9">16V</text>
</g>
<g font-size="1.8" fill="#989898">
<text x="288.3" y="78.3">R39</text>
<text x="288.3" y="80.9">10K</text>
<text x="300.2" y="83.4">GT32L32S0140</text>
<text x="306" y="80.9">U6</text>
<text x="297.7" y="88.5">/CS</text>
<text x="313.2" y="88.5">VCC</text>
<text x="297.7" y="91">DO(IO1)</text>
<text x="297.7" y="93.6">/WP(IO2)</text>
<text x="305.7" y="91">/HOLD(IO3)</text>
<text x="313.2" y="93.6">CLK</text>
<text x="349.3" y="94.8">100nF</text>
<text x="349.3" y="92.3">C63</text>
<text x="297.7" y="96.1">GND</text>
<text x="310.1" y="96.1">DI(IO0)</text>
<text x="133.9" y="166">1</text>
<text x="139.7" y="167.2">J4</text>
<text x="133.9" y="171">2</text>
<text x="139.7" y="169.8">ST-PH-254-0087-1*2P</text>
</g>
<g font-size="1.8" fill="#009600">
<text x="279.4" y="87.3">SPI1_CS0</text>
<text x="281.9" y="143.2">SPI1_CS1</text>
</g>
<g font-size="1.8" fill="#aaa">
<text x="295.2" y="87.4">1</text>
<text x="295.2" y="89.9">2</text>
<text x="318.1" y="87.4">8</text>
<text x="318.1" y="89.9">7</text>
<text x="295.2" y="92.5">3</text>
<text x="295.2" y="95">4</text>
<text x="318.1" y="92.5">6</text>
<text x="318.1" y="95">5</text>
</g>
</svg>
